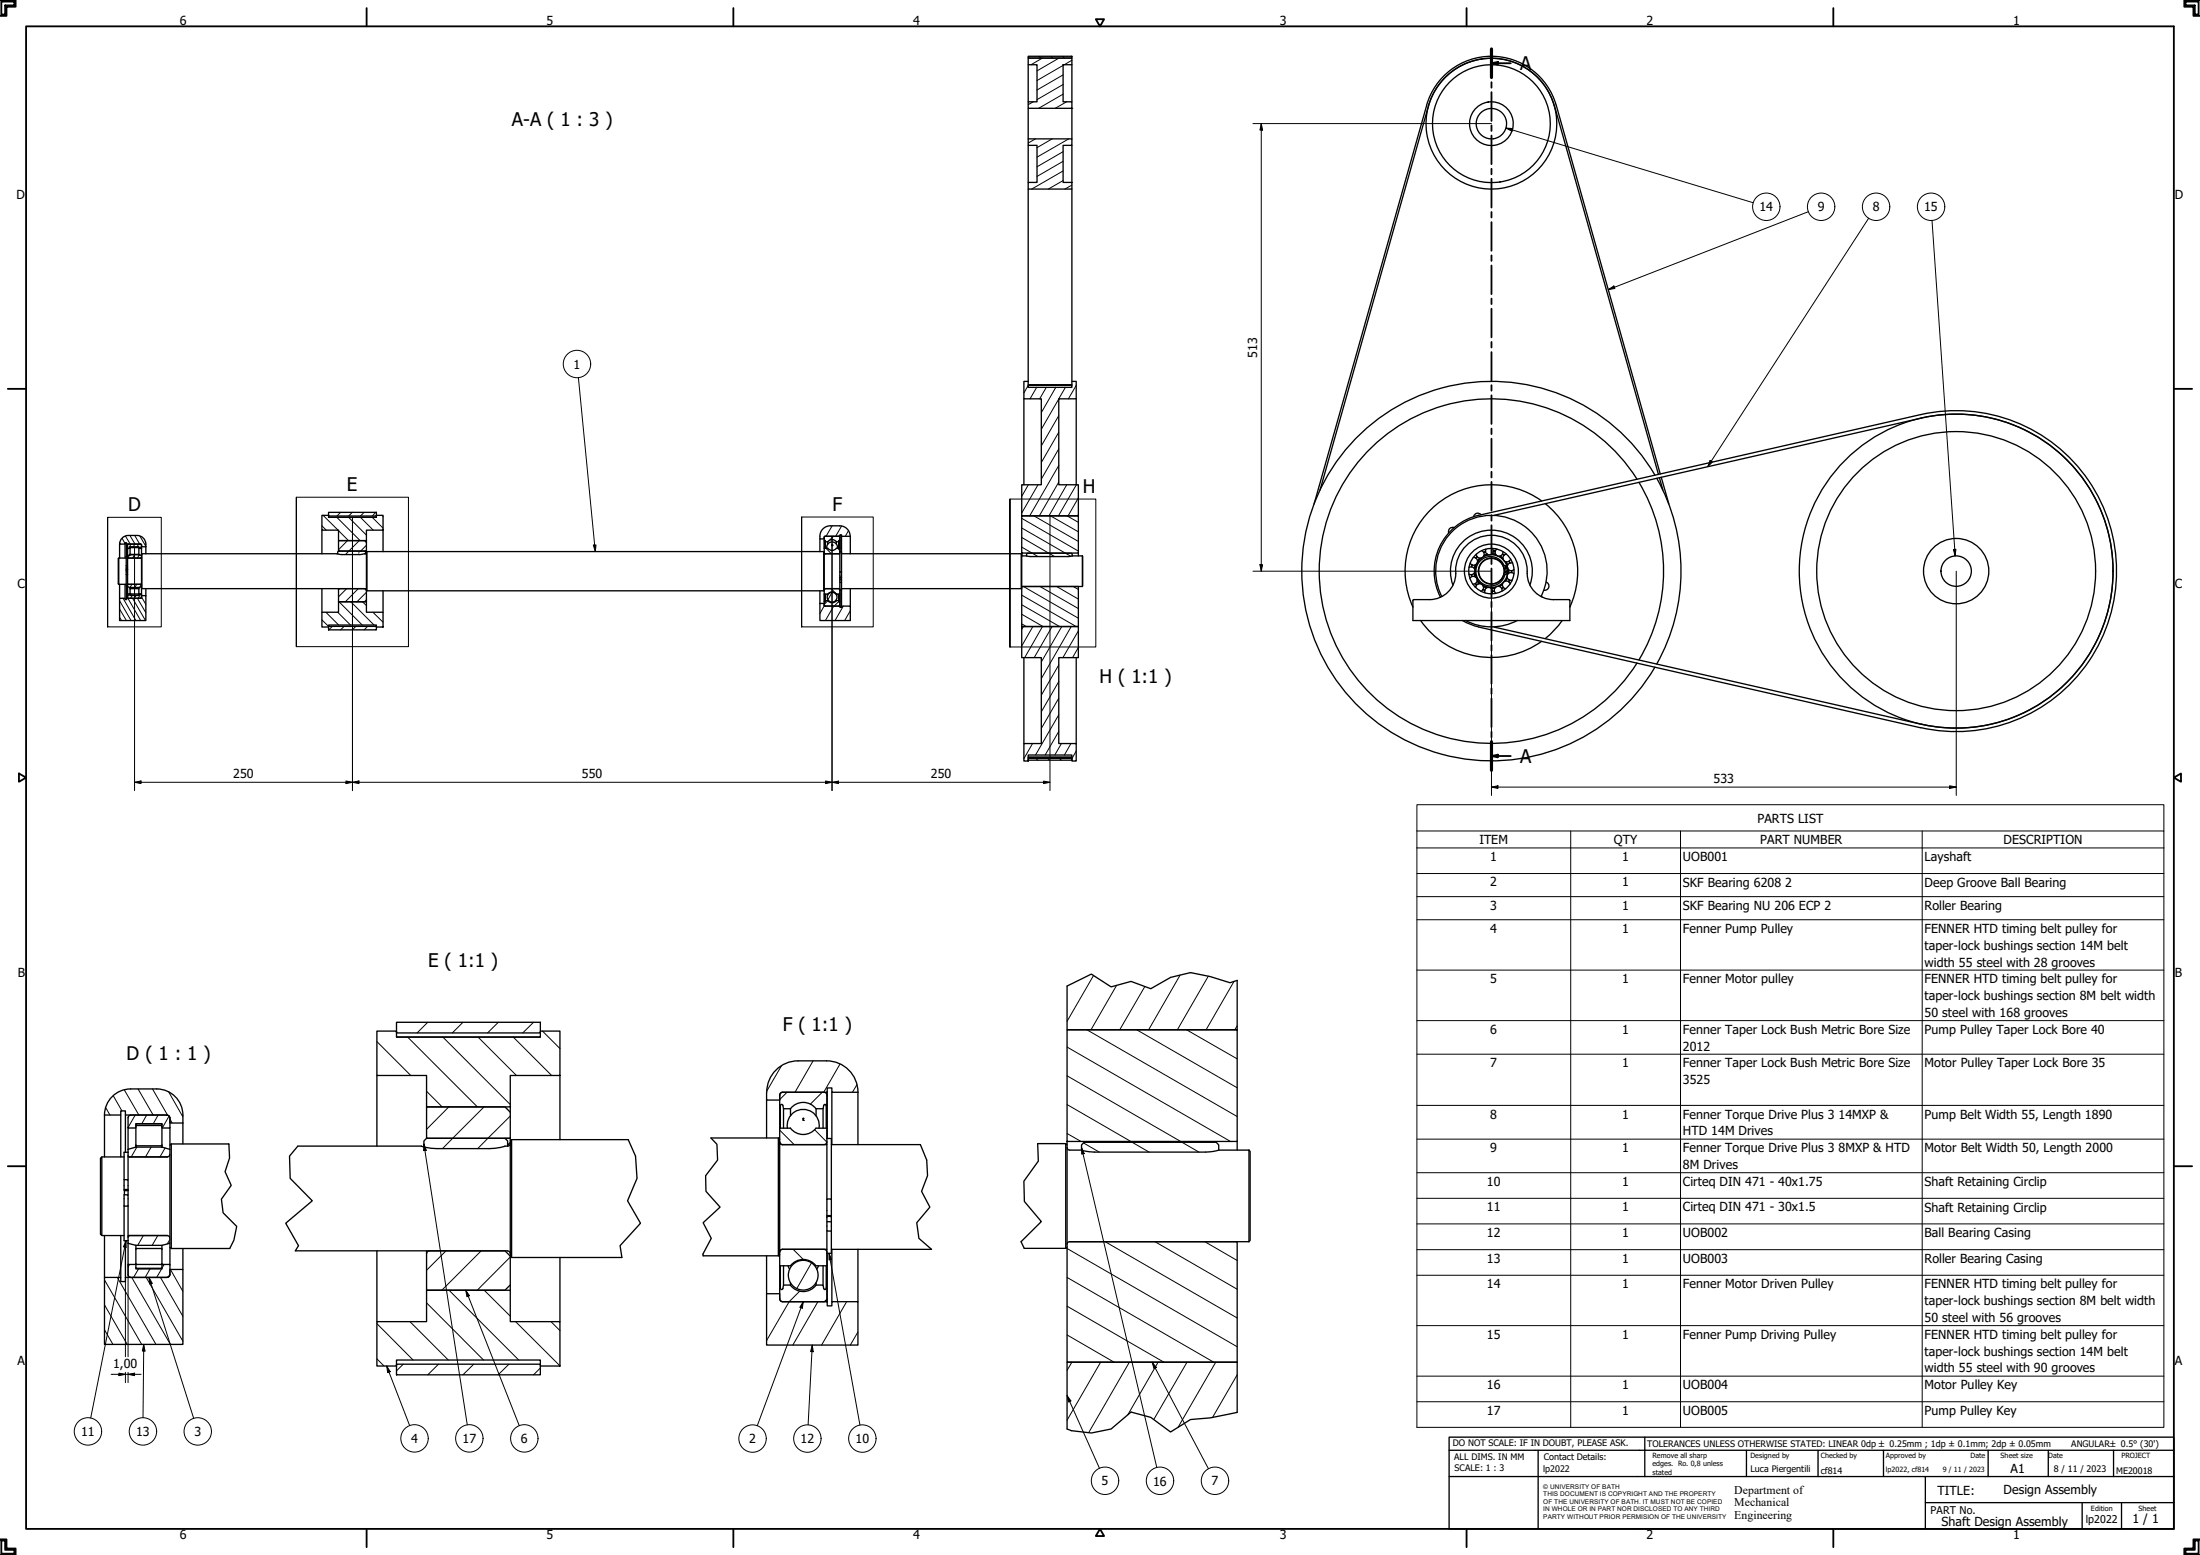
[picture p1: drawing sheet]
<svg xmlns="http://www.w3.org/2000/svg" width="841mm" height="594mm" viewBox="0 0 841 594" stroke-linecap="round" stroke-linejoin="round" font-family="sans-serif">
<!-- layer: Hatch (ISO) -->
<g fill="none" stroke="#000" stroke-width=".38">
<path d="M393.1 21.9l.3 .3M395 38.9l-1.9 1.1M397.1 21.5l.8 .7M398.5 22.2l-4.4 2.5M401.6 21.5l.8 .7M404.8 22.2l-8.4 4.9M406.1 21.5l.7 .7M406.4 36l-9.3 5.4M406.4 32.3l-10 5.8M406.4 28.6l-10 5.8M406.4 25l-10 5.8M407.7 38.9l-4.3 2.5"/>
<path d="M409.8 23l-3 1.7M395.9 53.1l-2.8 1.5M402.2 53.1l-5.8 3.3M406.4 57.9l-10 5.8M408.6 53.1l-12.2 6.9M409.8 41.4h.1M406.4 69l-5.7 3.2M406.4 65.3l-12 6.9M406.4 61.6l-10 5.8M409.8 70.7l-2.7 1.5M393.1 147.2l-1.7 2.9M396.3 148l-2.5 4.4"/>
<path d="M400 148l-2.6 4.4M403.6 148l-5.5 9.6M404.7 158.8l-6.6 11.5M407.3 148l-9.2 16M411.4 147.2l-3 5.2M404.7 165.1l-6.6 11.6M404.7 171.5l-6.6 11.5M404.7 177.8l-11.1 19.3M123.5 196.9l5.7 5.6M125.7 195.7l-.1 .2M128.8 197.6l8.9 8.9M130.2 195.7l-1.4 1.4"/>
<path d="M133.3 197.6l6.8 6.8M134.7 195.7l-1.4 1.4M137.8 197.6l4.9 4.9M139.2 195.7l-1.4 1.4M142.3 197.6l4.1 4.2M143.6 195.7l-1.3 1.4M146 196.9l.4 .4M390.6 198l21.6 12.5M393.1 185.2l-2.5 4.4M395.2 197.1l17 9.8M396.8 185.2l-6.2 10.8M401.6 197.1l10.6 6.1"/>
<path d="M404.7 184.2l-7.4 12.9M407.8 185.2l-6.8 11.9M407.9 197.1l4.3 2.5M411.5 185.2l-6.9 11.9M412.2 190.2l-3.9 6.9M412.2 196.6l-.2 .5M45.8 207.4l.3 .5M46.7 205.6l1.1 2.1M47.9 204.8l1.9 3.1M49.5 212l-.6 1.2M49.7 204.6l1.9 3.3-.7 1.1M50.1 207.9l-1 1.6"/>
<path d="M51.4 211.9l-.7 1.3M51.5 204.6l1.9 3.3M53 207.9l-.6 1.1M53.2 212l-.7 1.2M53.4 204.7l2.4 4M54.1 208.6l-.6 .9M123.1 200.9l1.6 1.6M129.4 202.7l3.8 3.8M132.8 206.5l-3.4 3.5M137.3 211.1l-.2 .2M137.4 206.5l-5.3 5.4M140.1 208.3l-2.2 2.2"/>
<path d="M315.7 209.5l2.1 2.1M318.1 208.2h.1M318.1 200.9l-2.3 4M318.6 204.9l-1.6 1.6M320.2 209.5l.9 .8M321.7 201l-2.2 3.9M324.4 202.7l-1.2 2.2M390.6 209l3.9 2.3M390.6 205.3l10.3 6M390.6 201.7l16.6 9.6M394.7 211.4l2.1 1.2M401 211.4l2.2 1.2"/>
<path d="M407.4 211.4l1.9 1.1M45.7 235.9l.8 1.2M45.7 232.7l2.6 4.4M45.7 229.5l4.4 7.6M47.1 228.6l4.8 8.5M48.9 228.6l4.9 8.5M49.4 226.9l-.6 1.1M50.4 223.2l-.7 1.2M50.5 227.5l-.6 1.1M50.7 228.6l4.9 8.5M52 227.5l-.6 1.1M52.3 223.2l-.8 1.2"/>
<path d="M52.5 228.6l3.3 5.5M53.8 226.9l-1 1.7M54 223.4l-.6 1M54.1 228.1l1.7 2.8M55.6 227.6l.2 .1M123.1 236.8l2.5 2.5M124.6 233.9l4.9 4.9M127.1 239.3l-1.4 1.3M129.1 233.9l4.9 4.9M129.6 229.9l8.9 8.9M131.6 239.3l-1.4 1.3M132.5 224.9l-3.1 3.1"/>
<path d="M134.1 229.9l8.9 8.9M136 239.3l-1.3 1.3M137 224.9l-5 5M138.6 229.9l1.5 1.5M140.1 226.3l-3.6 3.6M140.5 239.3l-1.3 1.3M142.6 233.9l3.8 3.8M315.1 226.8l.2 .2M315.2 231.4l-1.8 3M316.5 229.5l-1.4 1.4M317.7 224.9l2.1 2.1M318.1 226.3l-1.6 2.8"/>
<path d="M318.7 231.6l-3.2 5.5M320.7 229.8l-1.8 1.8M322.4 231.6l-3.2 5.5M325.1 233.3l-2.2 3.8M390.6 238.4l1.8 1M390.6 234.7l8.1 4.7M390.6 231l14.5 8.4M390.6 227.4l20.8 12M391.2 239.4l-.6 1M391.2 224.1l21 12.1M394.8 239.4l-4.2 7.4M397.6 224.1l14.6 8.4"/>
<path d="M398.5 239.4l-6.8 11.8M402.2 239.4l-6.8 11.8M403.9 224.1l8.3 4.8M405.9 239.4l-7.8 13.5M409.5 239.4l-11.4 19.8M410.3 224.1l1.9 1.1M143.9 240.4l-.3 .2M404.7 254l-6.6 11.6M412.2 241l-5.9 10.2M412.2 247.4l-2.2 3.8M404.7 260.4l-6.6 11.5M404.7 266.7l-6.6 11.6"/>
<path d="M404.7 273.1l-8.8 15.4M404.7 279.4l-5.2 9.1M394.7 284.1l-3.3 5.7M396 289.7l.7 .7M400.5 289.7l.7 .7M404.9 289.7l.8 .7M405.8 284.1l-2.6 4.4M409.4 284.1l-2.5 4.4M409.4 289.7l.4 .3M411.4 286.9l-1.6 2.9M418 372.7l-10.1 17.5M426.8 376.5l-9.7 16.9"/>
<path d="M437.6 376.9l-9.5 16.5M451.1 372.6l-12 20.8M461.9 373l-11.8 20.4M471.7 374.9l-10.6 18.5M144.1 397.9l12.9 13M155.8 396.2l26.7 26.7M163.5 390.6l-4.1 4M169.3 396.2l25.8 25.8M177 390.6l-4.1 4M182.8 396.2l14.6 14.7M190.5 390.6l-4.1 4M196.2 396.2l14.7 14.7"/>
<path d="M204 390.6l-4.2 4M207.4 393.9l6.7 6.7M415.5 393.4l57.4 33.2M434.5 393.4l38.4 22.2M453.6 393.4l19.3 11.1M472.6 393.4l.3 .1M472.9 391.9l-.8 1.5M43.3 418.6l3.3 5.8M47.5 416.3l5.6 9.7M52.8 416l5.7 10M58.3 416l5.8 10.1M64.5 417.1l5.4 9.6"/>
<path d="M163.1 416.9l5.9 6M298.8 407.1l-5.7 9.7M300.9 417.3l-2.8 2.8M310.8 405.3l-6.9 12M314.3 417.3l-4.5 4.5M321.1 406.5l-6.2 10.8M327.6 414.4l-1.7 2.9M407.9 411l43.5 25.1M407.9 400l62.5 36.1M40.4 423.1l1.6 2.9M51.7 426l-2.7 4.8M52.3 438.2l-2.1 3.8"/>
<path d="M56.1 426l-1.9 3.3M57.8 438.2l-2.2 3.8M60.5 426l-1.9 3.3M63.1 438.6l-1.9 3.4M64.6 426.4l-2.6 4.5M65 427.5l.8 1.5M171.6 422.9l-8.5 8.6M185 422.9l-15.8 15.9M195.1 426.4l-12.5 12.4M298.1 431.8l5.5 5.5M307.1 427.3h.1M311.4 431.6l4.6 4.7"/>
<path d="M407.9 433l5.4 3.1M407.9 422l24.4 14.1M414.2 436.7l6 3.5M432.8 436.4l6.5 3.8M451.9 436.4l6.4 3.8M49.3 472.2l-.3 .5M54.8 472l-2.2 3.8M60.3 472l-2.1 3.8M65 473.6l-1.1 1.6M170.5 477.9l-7.4 7.4M184 477.9l-15.1 15M303.2 477.3l3.9 3.9"/>
<path d="M407.9 477l65 37.5M422.5 474.4l50.4 29.1M441.5 474.4l31.4 18.1M460.6 474.4l12.3 7.2M39.9 498.5l8.7 15.1M39.9 489l14.3 24.6M44.8 488l14.8 25.6M49.5 483.1l-.5 1M50.4 488l14.8 25.6M53 484.8l-1.9 3.2M55.9 488l14 24.4M57.3 484.8l-1.8 3.2"/>
<path d="M61.3 488l8.6 14.9M61.8 484.8l-1.9 3.2M62.7 483.1l-.8 1.4M65 486.9l-.7 1M65.2 485l4.7 8.4M163.1 497.7l21.7 21.9M171.6 492.9l26.7 26.7M185.1 492.9l10 9.9M195.1 480.2l-12.7 12.7M305.8 493.2l-4.1 4.1-8.6 14.9M310.2 482.5l-5.6 9.8M312.7 497.3l-9.6 16.6"/>
<path d="M316 496.4l-.8 .8M323.7 497.3l-9.6 16.6M407.9 499l37 21.4M407.9 488l56.1 32.4M39.9 508l3.3 5.6M144.1 519.1l2.7 2.8M144.1 505.7l13.8 13.9M156.7 504.9l14.7 14.7M197.1 504.9l17 16.9M210.6 504.9l3.5 3.5M328 508.9l-2.9 5M407.9 510l18 10.4"/>
<path d="M154.2 521.2l-2.6 2.5M167.6 521.2l-4.1 4M181.1 521.2l-4.1 4M194.6 521.2l-4.2 4M206.6 522.6l-2.6 2.6M409.8 520.4l-1.9 3.1M420.8 520.4l-12.9 22.2M431.7 520.4l-15.5 26.9M442.7 520.4l-11.5 20.1M453.8 520.4l-12.7 21.9M464.8 520.4l-14.5 24.9M472.9 525.2l-9.4 16.3"/>
</g>
<!-- layer: Visible (ISO) -->
<g fill="none" stroke="#000" stroke-width=".51">
<path d="M393.1 21.5h16.7v.7h-16.7zM393.1 22.2h16.7v2.5h-3.4v14.2h3.4v2.5h-16.7v-2.5h3.3v-14.2h-3.3zM393.1 24.7v14.2M409.8 24.7v14.2M393.1 53.1h16.7v2.4h-3.4v14.2h3.4v2.5h-16.7v-2.5h3.3v-14.2h-3.3zM393.1 41.4v11.7M393.1 55.5v14.2M409.8 41.4v11.7M409.8 55.5v14.2M545.4 40.2a25.7 25.7 0 0 1 24.7-18.7 25.7 25.7 0 0 1 24.8 18.7l39.8 140.9M545.4 40.2l-43.1 152.4M594.2 40.5a25 25 0 0 0-24.1-18.2 25 25 0 0 0-24 18.2l-41.5 146.7"/>
<path d="M594.2 40.4l39.8 140.8M393.1 72.2v73.5M409.8 72.2v73.5M391.4 145.7h1.7v2.3h16.7v-2.3h1.6v6.7h-6.7v32.8h7.5v11.9h-21.6v-11.9h7.5v-32.8h-6.7zM391.4 152.4v32.8M393.1 147.2h16.7M393.1 147h16.7M411.4 152.4v32.8M123.1 196.9h2.5v.7h18.3v-.7h2.5v5.6h-6.3v4h-10.7v-4h-6.3zM125.6 195.7h18.3v1.4h-18.3zM125.6 197.6h18.3M390.6 197.1h21.6v14.2h-21.6z"/>
<path d="M566.2 196.7a1.62 1.62 0 0 0-1.7-.6 1.62 1.62 0 0 0-1.2 1.3M571.1 196.9l163.4-37.2a60 60 0 0 1 73.3 58.5 60 60 0 0 1-73.3 58.5l-163.4-37.1M589.3 191.4a33 33 0 0 0-40.1 1.3 33 33 0 0 0-9.1 39.2M590.7 192.4a33 33 0 0 1 9.4 39.5M625.8 183.1a65.8 65.8 0 0 0-98.6-14.8 65.8 65.8 0 0 0 0 99.8 65.8 65.8 0 0 0 98.6-14.8M626.5 184.3a65.8 65.8 0 0 1 0 67.8M632.7 181.5a72.5 72.5 0 0 0-109.3-18.7 72.5 72.5 0 0 0 0 110.8 72.5 72.5 0 0 0 109.2-18.7M633.4 182.7a72.5 72.5 0 0 1-.1 71M634.4 182.5l1.3 4.7M635.1 182.3l2.9 10.3M45.4 213.2v10zM45.4 213.2h2.9"/>
<path d="M45.7 207.9h2.1v-.5h.6v.5h5.3M45.7 207.9v5.3M47.8 207.9v5.3M48.3 218h.5l-.1 10.2 .4 .4M48.3 216.1h.5v1.2M48.3 219.4h.5M48.3 217.3h.5v.7M48.3 217.5h.5M48.4 207.9v4.7M48.7 209.5l.1 .1M48.7 213l.2 .3M48.8 212.6h-.5v11.3h.5"/>
<path d="M48.8 208.2v7.9M48.8 209.5h.9v-.5h3.4v.5h.9M49.1 207.9l-.4 .3M49.1 204.6a3.3 3.3 0 0 0-3.4 3.3M49.1 204.6h3.3a3.3 3.3 0 0 1 3.4 3.3v3.7M49.1 207.9h4.6M49.7 212h.1M49.7 211.9l.1-2.7h3.2l.1 2.7M49.7 211.7l3.3 .1M49.8 209h-.1M53 209h-3.2M53.1 212h.1"/>
<path d="M53.1 211.9h-3.4l-.9 .4M53.1 211.7l-.1 .1M53.1 211.9l.9 .4M53.8 207.9l.3 .3M54 212.3h.1M54.1 212.9l-.3 .3h-5M54.1 209.5l-.1 .1M54.1 211.7l.1-.1v13.3l-.1-.2M54.2 211.6h74.6l1.6 .3h7.4l2-.3M55.8 208.9h-1.7v-.7v20M123.1 202.5v9.1M129.4 206.5h10l.7 .7v3.3h-10.7z"/>
<path d="M139.4 210.5h.7v.4M139.8 211.6v-.7l-.4-.4h-10l-.3 .4v.7M140.1 210.9l.2-.2v15zM140.1 211.1l-.3 .3M140.1 206.5v.7M140.1 211.2l-.4 .4M140.3 210.7h174.6M146.4 202.5v8.2M313.4 204.9v1h1.7v-.6l.1 4.2M313.4 204.9a4 4 0 0 1 4-4 7.9 7.9 0 0 1 5.8 .7 4 4 0 0 1 1.8 3.3M313.4 205.9v4.8M314.9 210.7v15"/>
<path d="M315.1 209.5h1.4a2.06 2.06 0 0 0 3.3 0M315.1 206.6v4.3M315.1 211.2l.3 .4M315.2 206.6l.2-.2 .1 .6h.9M315.4 211.6h5.7M315.4 204.9l-.3 .3M315.5 204.9h5.2l.4 .3M315.5 204.9h5.6v-.6h.6v.6h3.4v6.7M315.5 207v2.5M316.1 209.5a2.06 2.06 0 0 1 2-2.5 2.06 2.06 0 0 1 2 2.5M316.4 207v.9M316.5 207a2.06 2.06 0 0 1 3.3 0"/>
<path d="M318.1 208.2v.2v-.2M319.7 209.5h1.4v1.3M320.6 207v2.5M321 206.6l-.3-.2-.1 .6h-.9v.9M321.1 211.2l-.4 .4M321.1 205.3l-.1 4.2M321.1 218.5h.6M321.1 210.8v9.8h.6M321.1 210.8h.6M321.1 204.9v5.9M321.7 204.9v26.7M321.7 211.6h68.7"/>
<path d="M390.6 212l.3 .4M390.6 211.7l-.2-.1v13.3l.2-.2M390.6 211.3v13.4M390.9 212.4h1.5M392.4 212.4l1.4 .2h14.8l1.3-.2M392.4 212.4l.3-1h16.9l.3 1M409.9 212.4h3.9M412.2 211.3v1.1M413.8 212.4v11.7M555.9 201.6a1.62 1.62 0 0 0-1.7 .3 1.62 1.62 0 0 0-.4 1.7M556.5 218.2a13.7 13.7 0 0 1 14.1-13.7 13.7 13.7 0 0 1 13.2 14.6M556.5 219.1a10 10 0 0 1-10 10h-6"/>
<path d="M556.5 218.2v.9M561.6 216.8a1.49 1.49 0 0 1 2.3 1.3 1.49 1.49 0 0 1-2.4 1.2M562.5 219.5l.1 .8M562.5 219.5l.2 .7M562.7 215.8l-.2 .7M562.8 215.8l-.2 .7M563.2 213a1.49 1.49 0 0 1 1.4 2.2 1.49 1.49 0 0 1-2.6-.1M563.5 219l.3 1.3M563.7 218.8l.3 1.6M563.9 215.9l-.3 1.2M564.1 215.7l-.4 1.6M564.2 213.2l.5-.6-.5 .6"/>
<path d="M565.7 213.2l-.9 1M565.9 213.2l-1.1 1.2M566.5 210.4a1.49 1.49 0 0 1 .2 2.6 1.49 1.49 0 0 1-2.3-1.2M567.9 210.7l-.7 .3 .7-.2M568.5 211.7h.1M568.5 211.7l-1.2 .5M568.7 211.8l-1.5 .6M570.2 211.7l1.7 .2M570.4 211.6l1.3 .1M570.5 209.6a1.49 1.49 0 0 1-1 2.4 1.49 1.49 0 0 1-1.4-2.2M570.9 210.9h.7M570.9 210.4l.6 .1"/>
<path d="M572.2 209.8a1.49 1.49 0 0 0 .3 2.6 1.49 1.49 0 0 0 2-1.7M573.3 212.5l1.3 .9M573.5 212.5l1 .7M575 212.1l-.6-.4 .5 .5M575 216.2a5.6 5.6 0 0 0-8.8-2.2 5.6 5.6 0 0 0 .7 9.1 5.6 5.6 0 0 0 8.4-3.6M575.1 216.1l.9 .2 .5 1-1.4 .2M575.2 218.2l1.4-.2-.4 1.1-.9 .4M575.6 214.6l.7 1.4M575.8 214.7l.5 1.1M575.9 211.7a1.49 1.49 0 0 0-1 2.4 1.49 1.49 0 0 0 2.6-.5M576.1 216.4a6.3 6.3 0 0 0-9.9-3.1 6.3 6.3 0 0 0 .9 10.3 6.3 6.3 0 0 0 9.2-4.6M576.3 217.3l.1 .7"/>
<path d="M576.5 217.4a1.49 1.49 0 0 0 2.3 .2M576.6 217.5v1.6M576.8 217.7l-.1 1.3M576.9 214.4l.3 .7M576.9 214.4l.4 .7M577.8 218v.7M577.9 218v.7M578.2 215.1a1.49 1.49 0 0 0-2 1.4M578.8 219.2a1.49 1.49 0 0 0-2.6 .6 1.49 1.49 0 0 0 1.9 1.8M583.8 219.1a10 10 0 0 0 10 10h6l.3 .3M45.4 223.2h2.9M45.7 223.2v5.4"/>
<path d="M47.8 223.2v5.4M48.4 223.9v4.7M48.8 224.2h.1M48.8 223.2h4.9M48.8 224.2l.9 .2M48.9 223.2l-.2 .2M49.1 228.6h4.6M49.7 227.3l.1 .1M49.7 224.4v3.1h3.4v-.6l1 .1M49.7 225h3.4M49.7 226.8l.1 .1M49.8 227.4h3.2"/>
<path d="M53 226.9l-4.3 .1M53.1 226.8l-.1 .1M53.1 224.4v2.5M53.8 223.2l.3 .3M54 224.2l-.9 .2h-3.4M54.1 228.2l-.3 .4M54.1 228.2v-.6h1.7v9.5h-10.1v-8.5h2.1v.5h.6v-.5h5.3M54.2 224.9h85.5l.4 .3M55.8 224.9v2.7M123.1 233.9h6.3v-4h10.7v4h6.3v5.7h-2.5v-.8h-18.3v.8h-2.5zM123.1 224.9v9M125.6 239.3h18.3v1.3h-18.3z"/>
<path d="M129.4 224.9v5h10l.7-.7v-3.7l-.7-.6h-9.7M129.8 224.9l-.4 .3M140.1 229.2v.7M140.3 225.7h174.6M146.4 225.7v8.2M313.4 230.5v6.6h11.7v-5.5h-3.4v.5h-.6v-.5h-5.6M313.4 230.5h1.7v.7M313.4 225.7v4.8M315.1 225.5v1.5h1.3a2.1 2.1 0 0 1 3.4 0M315.1 227v2.8M315.1 231.2l.3 .4M315.2 229.8l-.1 1.4"/>
<path d="M315.2 227v2.8M315.4 224.9h5.7M315.4 224.9l-.3 .3M315.5 229.5l-.1 .5-.2-.1M315.5 229.5h.9M315.5 227v2.5M316.1 227l.2 .4M316.4 229.1v.4M316.5 229.5a2.06 2.06 0 0 0 3.3 0M319.7 229.1v.4h.9l.1 .5 .3-.1M320.1 227l-.2 .4M320.6 227v2.5"/>
<path d="M320.7 224.9l.4 .3M321 229.8l-.1 1.7-5.4 .1M321 227v2.8M321.1 225.4v1.6h-1.4M321.1 221.4v1.1h.6M321.1 220.6v.8h.6M321.1 222.5v2.9M321.1 220.7h.6M321.1 225.4h.6M321.1 225.4v6.2M321.7 224.9h68.7M325.1 224.9v6.7"/>
<path d="M390.6 239.4h21.6v11.8h-7.5v32.9h6.7v6.6h-1.6v-2.2h-16.7v2.2h-1.7v-6.6h6.7v-32.9h-7.5zM390.9 224.1l-.3 .3M413.8 224.1h-22.9h21.3v15.3h-21.6v-14.7M540.1 229.4v7.7h60v-7.7M540.5 229.1l-.4 .3M543.1 237.1a33 33 0 0 0 46.2 7.9M550.7 228.1a21.8 21.8 0 0 1 14.6-31.2l168.9-38.5a61.3 61.3 0 0 1 74.9 59.8 61.3 61.3 0 0 1-74.9 59.8l-168.9-38.4M551.2 227.9a21.3 21.3 0 0 1 18.9-31 21.3 21.3 0 0 1 19 31M555.4 223.5a15.7 15.7 0 0 1 14.7-21 15.7 15.7 0 0 1 14.7 21M559.1 237l3 1.5 3.2 1M560.2 237a21.3 21.3 0 0 0 19.9 0M561.9 220.9a1.49 1.49 0 0 1 2.6 .1 1.49 1.49 0 0 1-1.5 2.2"/>
<path d="M564 222.9l.5 .6M564.1 224.4a1.49 1.49 0 0 1 2.4-1.1 1.49 1.49 0 0 1-.4 2.6M564.2 223.9l-.3 .4M564.7 222l.8 1M564.7 221.8l1 1.2M565.3 222.8l-.3 .3M566.9 225.3l.7 .2M566.9 225.2l.7 .3M567 223.9l1.5 .6M567.1 224.1l1.2 .5M567.7 226.5a1.49 1.49 0 0 1 1.6-2.1 1.49 1.49 0 0 1 .9 2.5M571.3 225.8l-.8 .2 .8-.1"/>
<path d="M571.4 224.7l-1.3 .1M571.6 224.5l-1.6 .2M574.2 225.9a1.49 1.49 0 0 0-2-1.8 1.49 1.49 0 0 0-.3 2.6M574.3 223.3l-1.1 .8M574.4 223.1l-1.4 .9M574.7 224.4l-.6 .4M574.7 224.5l-.6 .4M576.2 220.6l-.8 1.4M576.2 220.8l-.6 1.1M577.1 221.6l-.4 .6M577.1 221.6l-.3 .7M577.3 223.1a1.49 1.49 0 0 0-2.5-.7 1.49 1.49 0 0 0 .8 2.5"/>
<path d="M589.3 227.7l.2 .4M591.1 222.4a1.62 1.62 0 0 1 1 1.9 1.62 1.62 0 0 1-1.9 1.2M597.2 237.1l-3 3.6-3.5 3.3M391.4 251.2v32.9M411.4 251.2v32.9M393.1 289.7h16.7v.7h-16.7zM393.1 289.2h16.7M393.1 289.4h16.7M472.9 374.6v18.8h-65v-16.7M144.1 393.9h7.5v2.3h55v-2.3h7.5v17h-19v12h-32v-12h-19zM151.6 390.6h55v4h-55zM151.6 396.2h55"/>
<path d="M407.9 393.4h65v42.7h-65zM49.9 416h10a10 10 0 0 1 10 10M49.9 416a10 10 0 0 0-10 10M144.1 410.9v27M214.1 410.9v24.5M293.1 417.3v3h5v-1.9M298.1 418.4l.2 12.6M299.2 417.3l-.7 .2-.4 .9M316 405.3h-10.9a12 12 0 0 0-12 12M316 405.3a12 12 0 0 1 12 12M316.2 417.3v17.6M318 417.3v20"/>
<path d="M328 417.3h-10v-1.7h-1.8v1.7h-17h15.8l.6 .2 .5 .9-.3 12.6M328 417.3v20M46.2 426v16M47.9 426v14.2M48.9 430.8l.2 .2M49.1 430.9h2.8v-1.6h10v1.6h2.9M49.9 426h14h-16v-1.6h-1.7v1.6h-6.3v16M49.9 426.1a.98 .98 0 0 0-.9 .9v23.7M51.9 438.2l.2-8.2h9.6l.2 8.2M51.9 437.5l.2 .2h9.6l.2-.2M52.1 429.4h9.7l.2 .2M52.2 429.4l-.3 .2"/>
<path d="M61.9 438.2h-10l-2.9 1M61.9 438.2l3 1M62 438.2h.1M63.9 426.1a.98 .98 0 0 1 1 .9M65 430.8l-.3 .2M65.5 437l-.5 .5v39l.5 .5M65.5 437v40M65.5 437h21.9M69.9 429h-4.9v-2v10.5M69.9 426v11M113.9 437.9h47.1l3.8 .8 2.3 .1h20l7-.9v-2l-1.1-1h-29.9l-1 1v2.3M163.1 422.9h29.9l2.1 2v10h-32z"/>
<path d="M193 434.9h2.1v1M195.1 436.5l-1 1M195.1 422.9v2M195.1 436.9a.98 .98 0 0 1-1 1M195.6 435.4l-.5 .5v44l.5 .5M195.6 435.4v45M195.6 435.4h44.6M271.8 434.8h25.8M293.1 420.3v14.5M297.6 434.8l.5 .5v44l-.5 .5M297.6 434.8v45M298.1 436.2l.2 .6 .9 .5"/>
<path d="M298.1 436.3a.98 .98 0 0 0 1 1h17M298.1 431h4.1a6.2 6.2 0 0 0 9.8 0h4.1v3.9M298.1 422.4v12.9M298.3 422.4l.2-.4 .7 .1 .3 1.5h2.7M299.5 423.6v7.4M301 431a6.1 6.1 0 0 1 6.1-7.2 6.1 6.1 0 0 1 6 7.2M302.2 423.6a6.1 6.1 0 0 1 9.7 0M302.2 423.6v2.6M307.1 427.3v.7v-.7M312 423.6v2.6M314.6 423.6v7.4M315.8 422.4l-.2-.4-.6 .1-.4 1.5h-2.6"/>
<path d="M316.1 422.4v8.6M316.1 434.9v23.2M316.1 434.9h1.7v23.2M316.1 436.2l-.2 .6-.9 .5M317.8 437.3h34.1M396.7 436.9h10.7M407.4 436.9l.5 .5v39l-.5 .5M407.4 436.9v40M407.9 436.1v1.3M407.9 438.4a.98 .98 0 0 0 1 1h4.5M413.4 439.4l5 .8h42.5l5-.8M413.4 439.4v-2l1-1h50.5l1 1v2"/>
<path d="M465.9 439.4h11.6M472.9 436.1v3.3M477.5 439.4l.4 .5v34l-.4 .5M477.5 439.4v35M38.9 442v30l-.5-.5v-29zM38.9 442h8.5M47.4 450.7h1.6v3.7M47.4 456.5h1.6v4.3h-1.6zM47.4 454.4h1.6v2.1M47.6 454.8v1.7M47.6 454.9h1.4M49 441.4l.6 .6"/>
<path d="M49 440.2h-1.6v14.6M64.9 441a.98 .98 0 0 1-1 1h-14.9M38.9 472h8.5M39.9 472v16M46.2 472v16M47.4 460.8v13.2h1.6M47.9 474v14M49 460.8v26.2a.98 .98 0 0 0 .9 1M49 472h14.9a.98 .98 0 0 1 1 1M49 474.9l2.9 .9M49.6 472l-.6 .6M51.9 477.2l.2-.2h9.6l.2 .2"/>
<path d="M51.9 475.8v7.3M61.9 475.8v7.3M64.9 474.9l-3 .9h-10M65 476.5v10.5v-2h4.9v28.6h-30v-25.6h6.3v1.6h1.7v-1.6h16h-14M65.5 477h22.3M69.9 477v8M112.9 477.9h81.2M144.1 477.9v27M163.1 477.9v1M164.1 477.9a.98 .98 0 0 0-1 1M164.1 477.9h28.9l2.1 2v11l-2.1 2h-29.9v-14M194.1 477.9a.98 .98 0 0 1 1 1"/>
<path d="M268.8 479.8h28.8M293.1 479.8v14.5M299.2 477.3l-.7 .2-.4 .9M315 477.3l.9 .5 .2 .6M316.1 478.8v4.8h-4.2a6.1 6.1 0 0 0-9.7 0h-4.1v-4.3M316.1 477.3h-17a.98 .98 0 0 0-1 1M316.1 466.8v3.5h1.7M316.1 464.4v2.4h1.7M316.1 470.3v8.5M316.1 464.7h1.7M316.2 478.8v18.5M317.8 464.4h-1.7v-6.3h1.7v20.7h-1.7"/>
<path d="M317.8 477.3h38.3M318 477.3v20M328 477.3v20M391.5 476.9h15.9M408.9 474.4a.98 .98 0 0 0-1 1M408.9 474.4h64v46h-65v-44M408.9 474.4h68.6M49.1 483l-.2 .2M49.1 483.1h2.8M51.9 484.3l.3 .2M51.9 483.1v1.7h10v-1.7h2.9M51.9 482.8l.2 .3h9.6l.2-.3"/>
<path d="M62 484.3l-.2 .2h-9.7M64.7 483l.3 .2M64.9 487a.98 .98 0 0 1-1 1M195.1 490.9v2M195.6 480.4h42.1M214.1 480.4v24.5M293.1 494.3h5v1.9M298.1 496.2l.2 .6 .9 .5M298.1 483.6v8.6M298.3 492.2h-.2v4M298.3 483.6v8.6M299.5 491l-.3 1.5-.7 .1-.2-.4"/>
<path d="M299.5 491h2.7M299.5 483.6v7.4M301.2 483.6l.6 1.3M302.2 491a6.1 6.1 0 0 0 9.7 0M302.2 490.1v.9M312 491h2.6l.4 1.5 .6 .1 .2-.4M312 490.1v.9M312.9 483.6l-.6 1.3M314.6 483.6v7.4M315.8 492.2h.3v4l-.2 .6-.6 .4-16.1 .1h17v1.6h1.8v-1.6h10v16.6h-34.9v-19.6M315.8 483.6v8.6M316.1 483.6v8.6"/>
<path d="M144.1 504.9h19v-12h32v12h19v17h-7.5v-2.3h-55v2.3h-7.5zM151.6 521.2h55v4h-55zM472.9 539.6v-19.2h-65v25.5"/>
<circle cx="570.1" cy="47.3" r="25"/>
<circle cx="570.1" cy="47.2" r="8.4"/>
<circle cx="570.1" cy="47.2" r="5.8"/>
<circle cx="570.1" cy="47.2" r="22.5"/>
<circle cx="318.1" cy="208.2" r=".03"/>
<circle cx="570.1" cy="218.2" r="8.7"/>
<circle cx="570.1" cy="218.2" r="5"/>
<circle cx="570.1" cy="218.2" r="4.9"/>
<circle cx="570.1" cy="218.2" r="10.3"/>
<circle cx="575.7" cy="216.9" r=".35"/>
<circle cx="575.8" cy="218.6" r=".35"/>
<circle cx="747.8" cy="218.2" r="60"/>
<circle cx="747.8" cy="218.2" r="53.3"/>
<circle cx="747.8" cy="218.2" r="5.8"/>
<circle cx="747.8" cy="218.2" r="12.5"/>
<circle cx="318.1" cy="228.2" r="1.87"/>
<circle cx="307.1" cy="427.3" r=".03"/>
<circle cx="307.1" cy="487.2" r="5.7"/>
</g>
<g fill="#000">
<circle cx="49.7" cy="211.9" r=".25"/>
<circle cx="53.1" cy="211.9" r=".25"/>
<circle cx="129.4" cy="210.5" r=".25"/>
<circle cx="318.1" cy="208.4" r=".25"/>
<circle cx="49.7" cy="226.9" r=".25"/>
<circle cx="53.1" cy="226.9" r=".25"/>
<circle cx="163.1" cy="434.9" r=".25"/>
<circle cx="307.1" cy="428" r=".25"/>
<circle cx="51.9" cy="483.1" r=".25"/>
<circle cx="61.9" cy="483.1" r=".25"/>
</g>
<!-- layer: Break Line (ISO) -->
<path d="M472.9 374.6l-2.7 .8-7.5-2.3-7.6-1.5-7.6 1.8-7.6 4.3-7.5-2.8-7.6 2.1-7.6-4.9-9.3 4.6M87.4 437l.4 5.4-1.8 5.2 2.4 5.3-3.8 5.2 .7 5.2 5.2 5.2-1.1 5.3-1.6 3.2M113.9 437.9l-3.2 3.8 .2 8.5 8.5 8.6-10.2 8.5 4.9 8.6-1.2 2M240.2 435.4l2.8 6.3 .5 8.5-3.6 8.6 5 8.5-7.9 8.6 .7 4.5M271.8 434.8l2.3 2.4 .2 6-4.6 6 .2 5.9 5.4 6.1-6.5 5.9 3.1 6-3.2 6 .1 .7M351.9 437.3l2.4 5.9 .3 6-2.3 5.9 3.2 6.1-5 5.9 .8 6 4.8 4.2M396.7 436.9l.2 6.7-5.5 7.7 .2 7.7 6.5 7.7-7.8 7.7 1.2 2.5M472.9 539.6l-10.2 2.1-7.6 .6-7.6 4.8-7.6-5.6-7.5-2-7.6 6.4-7.6 1.6-7.6-.9-1.7-.7" fill="none" stroke="#000" stroke-width=".51"/>
<!-- layer: Section Line (ISO) -->
<g fill="none" stroke="#000" stroke-width=".7">
<path d="M570.2 18.7v10.9M570.2 24.2l2.4-.5v1zM570.2 31.4v2.1M570.2 35.2v11M570.2 24.2h7.3M570.2 47.9v2.1M570.2 51.8v10.9M570.2 64.5v2.1M570.2 68.3v11M570.2 81v2.1M570.2 84.9v10.9M570.2 97.6v2.1"/>
<path d="M570.2 101.4v11M570.2 114.1v2.1M570.2 118v10.9M570.2 130.7v2.1M570.2 134.5v11M570.2 147.2v2.1M570.2 151v11M570.2 163.7v2.1M570.2 167.6v10.9M570.2 180.2v2.2M570.2 184.1v10.9M570.2 196.8v2.1"/>
<path d="M570.2 200.7v10.9M570.2 213.3v2.2M570.2 217.2v10.9M570.2 229.9v2.1M570.2 233.8v10.9M570.2 246.5v2.1M570.2 250.3v10.9M570.2 263v2.1M570.2 266.9v10.9M570.2 279.6v2.1M570.2 288.8l2.4-.5v1zM570.2 283.4v10.9"/>
<path d="M570.2 288.8h7.3"/>
</g>
<path d="M570.2 18.7v10.9M570.2 283.4v10.9" fill="none" stroke="#000" stroke-width="1.2"/>
<path d="M570.2 24.2l2.4-.5v1zM570.2 288.8l2.4-.5v1z" fill="#000"/>
<!-- layer: Detail Boundary (ISO) -->
<path d="M41.1 197.6v41.9v-41.9h20.6v41.9h-20.6M113.3 190v57.1v-57.1h42.8v57.1h-42.8M306.5 197.5v42v-42h27.3v42h-27.3M386.1 190.7v56.5v-56.5h32.8v56.5h-32.8" fill="none" stroke="#000" stroke-width=".38"/>
<!-- layer: Symbol (ISO) -->
<g fill="none" stroke="#000" stroke-width=".38">
<path d="M575.8 48.9l2.5 .2-.3 1zM575.8 48.9l94.4 28.5M691.3 80.9l-76.5 29.8M714.4 83.3l-61.6 95M738.6 84.2l8.8 128.2M614.8 110.7l2.2-1.4 .3 .9zM221.1 144.2l6.5 66.5M653.7 175.9l.9 .6-1.8 1.8zM226.8 208.3l1-.1-.2 2.5zM746.8 210l.9-.2-.3 2.6zM541.7 317.5v-10.1h285.5v10.1M541.7 317.5h285.5v6.4"/>
<path d="M541.7 317.5v227.8h285.5v-221.4M600.5 317.5v227.8M642.4 317.5v227.8M734.8 317.5v227.8M541.7 323.9h285.5M541.7 333.7h285.5M541.7 342.6h285.5M541.7 351.4h285.5M541.7 370.6h285.5M541.7 389.9h285.5M541.7 402.8h285.5M162.1 437l.8 2.5-1 .1z"/>
<path d="M162.1 437l16.5 107.4M413.4 438.4l1.1 2.3-1 .2zM413.4 438.4l28.8 122.2M541.7 422.3h285.5M541.7 435.2h285.5M541.7 448h285.5M541.7 457.8h285.5M48.2 474v2.5l-1-.2zM48.2 474l-13.5 67.8M316.9 478.8l1 2.4-1 .2zM316.9 478.8l11.8 65.6M541.7 467.6h285.5"/>
<path d="M541.7 477.4h285.5M57 488l1.2 2.3-1 .3zM57 488l17 53.9M178.1 492.9l1.4 2.1-1 .4zM178.1 492.9l20.4 51.8M307.1 497.3l-.4 2.5-.9-.3zM307.1 497.3l-17.6 47.4M541.7 487.2h285.5M54.9 513.6l.5 2.6h-1zM54.9 513.6l-.2 28M310.5 513.9l.4 2.5h-1zM310.5 513.9l-1.6 30.5"/>
<path d="M541.7 506.4h285.5M147.8 521.9l1.4 2.1-1 .4zM147.8 521.9l8.8 22.7M407.9 533.2l1.5 2-.9 .5zM407.9 533.2l12.4 27.7M440.4 520.4l1.6 2-.9 .4zM440.4 520.4l21.6 40.7M541.7 525.8h285.5M541.7 535.5h285.5"/>
<circle cx="675.2" cy="79" r="5.2"/>
<circle cx="696.2" cy="79" r="5.2"/>
<circle cx="717.2" cy="79" r="5.2"/>
<circle cx="738.2" cy="79" r="5.2"/>
<circle cx="220.6" cy="139.1" r="5.2"/>
<circle cx="33.6" cy="546.9" r="5.2"/>
<circle cx="54.6" cy="546.9" r="5.2"/>
<circle cx="75.6" cy="546.9" r="5.2"/>
<circle cx="158.5" cy="549.5" r="5.2"/>
<circle cx="179.4" cy="549.5" r="5.2"/>
<circle cx="200.4" cy="549.5" r="5.2"/>
<circle cx="287.7" cy="549.6" r="5.2"/>
<circle cx="308.6" cy="549.6" r="5.2"/>
<circle cx="329.7" cy="549.6" r="5.2"/>
<circle cx="422.4" cy="565.7" r="5.2"/>
<circle cx="443.5" cy="565.7" r="5.2"/>
<circle cx="464.5" cy="565.7" r="5.2"/>
</g>
<!-- layer: Border (ISO) -->
<g fill="none" stroke="#000" stroke-width=".7">
<path d="M0 .1h6v2.5h-3.5v3.5h-2.5M.5 .6h5v1.5h-3.5v3.5h-1.5zM10 10.1h821v574h-821zM140.1 3.1v7M280.4 3.1v7M418.9 7.3h3.2l-1.6 2.8zM560.6 3.1v7M700.8 3.1v7M835.5 .6h5v5h-1.5v-3.5h-3.5zM841 .1h-6v2.5h3.5v3.5h2.5M3 148.6h7M831 148.6h7"/>
<path d="M7.2 295.5l2.8 1.6-2.8 1.6zM831 297.1l2.8-1.6v3.2zM3 445.6h7M831 445.6h7M0 588.1h2.5v3.5h3.5v2.5h-6M.5 588.6h1.5v3.5h3.5v1.5h-5zM140.1 584.1v7M280.4 584.1v7M420.5 584.1l1.6 2.7h-3.2zM560.6 584.1v7M700.8 584.1v7M835.5 592.1h3.5v-3.5h1.5v5h-5z"/>
<path d="M841 588.1h-2.5v3.5h-3.5v2.5h6"/>
</g>
<!-- layer: Title (ISO) -->
<g fill="none" stroke="#000" stroke-width=".51">
<path d="M554 554.1v-5h277v5M554 554.1h277v30h-277zM588 554.1v30M628.8 549.1v15M667.6 554.1v10M695 554.1v10M720 554.1v10M760 554.1v10M783 554.1v10M808 554.1v10M554 564.1h277M736 574.1h95"/>
<path d="M736 564.1v20M796 574.1v10M811 574.1v10"/>
</g>
<!-- layer: Dimension (ISO) -->
<g fill="none" stroke="#000" stroke-width=".38">
<path d="M479 47.2h91.2M482.2 47.2l.5 2.5h-1.1zM482.2 47.2v171M134.7 197.6v104.4M401.4 197.1v104.9M51.4 209v93M318.1 204.9v97.1M479 218.2h91.2v85.7M481.6 215.7h1.1l-.5 2.5zM747.8 218.2v85.7M51.4 298.9l2.5-.5v1zM51.4 298.9h350"/>
<path d="M132.3 298.4l2.4 .5-2.4 .5zM134.7 298.9l2.5-.5v1zM315.6 298.4l2.5 .5-2.5 .5zM318.1 298.9l2.4-.5v1zM398.9 298.4l2.5 .5-2.5 .5zM570.2 300.7l2.4-.5v1zM570.2 300.7h177.6M745.3 300.2l2.5 .5-2.5 .5zM47.9 488v30.3M49 483.3v35M42.5 525.1h11.4M45.5 524.6l2.4 .5-2.4 .5z"/>
<path d="M47.9 524.3v3.9M49 525.1l2.4-.5v1zM49 524.3v3.9"/>
</g>
<path d="M482.2 47.2l.5 2.5h-1.1zM481.6 215.7h1.1l-.5 2.5zM51.4 298.9l2.5-.5v1zM132.3 298.4l2.4 .5-2.4 .5zM134.7 298.9l2.5-.5v1zM315.6 298.4l2.5 .5-2.5 .5zM318.1 298.9l2.4-.5v1zM398.9 298.4l2.5 .5-2.5 .5zM570.2 300.7l2.4-.5v1zM745.3 300.2l2.5 .5-2.5 .5zM45.5 524.6l2.4 .5-2.4 .5zM49 525.1l2.4-.5v1z" fill="#000"/>
<!-- layer: Symbol (ISO) -->
<g fill="#000">
<path d="M575.8 48.9l2.5 .2-.3 1zM614.8 110.7l2.2-1.4 .3 .9zM653.7 175.9l.9 .6-1.8 1.8zM226.8 208.3l1-.1-.2 2.5zM746.8 210l.9-.2-.3 2.6zM162.1 437l.8 2.5-1 .1zM413.4 438.4l1.1 2.3-1 .2zM48.2 474v2.5l-1-.2zM57 488l1.2 2.3-1 .3zM178.1 492.9l1.4 2.1-1 .4zM307.1 497.3l-.4 2.5-.9-.3zM316.9 478.8l1 2.4-1 .2z"/>
<path d="M54.9 513.6l.5 2.6h-1zM310.5 513.9l.4 2.5h-1zM147.8 521.9l1.4 2.1-1 .4zM407.9 533.2l1.5 2-.9 .5zM440.4 520.4l1.6 2-.9 .4z"/>
</g>
<g font-size="7.2">
<text x="581.1" y="26.8">A</text>
<text x="195.7" y="48.3">A-A ( 1 : 3 )</text>
<text x="132.7" y="187.6">E</text>
<text x="414" y="188.3">H</text>
<text x="49" y="195.3">D</text>
<text x="318.3" y="195.2">F</text>
<text x="420.3" y="260.8">H ( 1:1 )</text>
<text x="581.1" y="291.5">A</text>
<text x="163.6" y="369.4">E ( 1:1 )</text>
<text x="299.2" y="394.1">F ( 1:1 )</text>
<text x="48.4" y="404.8">D ( 1 : 1 )</text>
</g>
<g font-size="4.8">
<text x="68.8" y="9.7">6</text>
<text x="208.9" y="9.7">5</text>
<text x="349.1" y="9.7">4</text>
<text x="489.3" y="9.7">3</text>
<text x="629.4" y="9.7">2</text>
<text x="769.6" y="9.7">1</text>
<text x="6.3" y="76.1">D</text>
<text x="831.4" y="76.1">D</text>
<text x="672.6" y="80.7">14</text>
<text x="694.9" y="80.7">9</text>
<text x="715.9" y="80.7">8</text>
<text x="735.6" y="80.7">15</text>
<text x="480.6" y="136.6" transform="rotate(-90 480.6 136.6)">513</text>
<text x="219.3" y="140.8">1</text>
<text x="6.7" y="224.6">C</text>
<text x="831.4" y="224.6">C</text>
<text x="89.2" y="297.3">250</text>
<text x="222.4" y="297.3">550</text>
<text x="355.8" y="297.3">250</text>
<text x="655.1" y="299.1">533</text>
<text x="671.8" y="314.2">PARTS LIST</text>
<text x="565.5" y="322.5">ITEM</text>
<text x="616.9" y="322.5">QTY</text>
<text x="672.9" y="322.5">PART NUMBER</text>
<text x="765.9" y="322.5">DESCRIPTION</text>
<text x="569.7" y="328.9">1</text>
<text x="620.1" y="328.9">1</text>
<text x="643.3" y="328.9">UOB001</text>
<text x="735.7" y="329">Layshaft</text>
<text x="569.7" y="338.7">2</text>
<text x="620.1" y="338.7">1</text>
<text x="643.3" y="338.7">SKF Bearing 6208</text>
<text x="682.4" y="338.7">2</text>
<text x="735.7" y="338.7">Deep Groove Ball Bearing</text>
<text x="569.7" y="347.6">3</text>
<text x="620.1" y="347.5">1</text>
<text x="643.3" y="347.6">SKF Bearing NU 206 ECP 2</text>
<text x="735.7" y="347.6">Roller Bearing</text>
<text x="569.7" y="356.3">4</text>
<text x="620.1" y="356.3">1</text>
<text x="643.3" y="356.4">Fenner Pump Pulley</text>
<text x="735.7" y="356.4">FENNER HTD timing belt pulley for</text>
<text x="735.7" y="362.8">taper-lock bushings section 14M belt</text>
<text x="735.7" y="369.3">width 55 steel with 28 grooves</text>
<text x="6.8" y="373.1">B</text>
<text x="569.7" y="375.6">5</text>
<text x="620.1" y="375.6">1</text>
<text x="643.3" y="375.6">Fenner Motor pulley</text>
<text x="735.7" y="375.7">FENNER HTD timing belt pulley for</text>
<text x="831.4" y="373.1">B</text>
<text x="735.7" y="382.1">taper-lock bushings section 8M belt width</text>
<text x="735.7" y="388.5">50 steel with 168 grooves</text>
<text x="569.7" y="394.9">6</text>
<text x="620.1" y="394.9">1</text>
<text x="643.3" y="394.9">Fenner Taper Lock Bush Metric Bore Size</text>
<text x="735.7" y="394.9">Pump Pulley Taper Lock Bore 40</text>
<text x="643.3" y="401.4">2012</text>
<text x="569.7" y="407.7">7</text>
<text x="620.1" y="407.7">1</text>
<text x="643.3" y="407.8">Fenner Taper Lock Bush Metric Bore Size</text>
<text x="735.7" y="407.8">Motor Pulley Taper Lock Bore 35</text>
<text x="643.3" y="414.2">3525</text>
<text x="569.7" y="427.3">8</text>
<text x="620.1" y="427.3">1</text>
<text x="643.3" y="427.4">Fenner Torque Drive Plus 3</text>
<text x="702.8" y="427.4">14MXP &amp;</text>
<text x="735.7" y="427.4">Pump Belt Width 55, Length 1890</text>
<text x="643.3" y="433.8">HTD 14M Drives</text>
<text x="569.7" y="440.2">9</text>
<text x="620.1" y="440.2">1</text>
<text x="643.3" y="440.2">Fenner Torque Drive Plus 3</text>
<text x="702.8" y="440.2">8MXP &amp; HTD</text>
<text x="735.7" y="440.2">Motor Belt Width 50, Length 2000</text>
<text x="643.3" y="446.6">8M Drives</text>
<text x="568.4" y="453">10</text>
<text x="620.1" y="453">1</text>
<text x="643.3" y="453">Cirteq DIN 471 - 40x1.75</text>
<text x="735.7" y="453">Shaft Retaining Circlip</text>
<text x="568.4" y="462.8">11</text>
<text x="620.1" y="462.8">1</text>
<text x="643.3" y="462.8">Cirteq DIN 471 - 30x1.5</text>
<text x="735.7" y="462.9">Shaft Retaining Circlip</text>
<text x="568.4" y="472.6">12</text>
<text x="620.1" y="472.6">1</text>
<text x="643.3" y="472.6">UOB002</text>
<text x="735.7" y="472.7">Ball Bearing Casing</text>
<text x="568.4" y="482.4">13</text>
<text x="620.1" y="482.4">1</text>
<text x="643.3" y="482.4">UOB003</text>
<text x="735.7" y="482.4">Roller Bearing Casing</text>
<text x="568.4" y="492.2">14</text>
<text x="620.1" y="492.2">1</text>
<text x="643.3" y="492.2">Fenner Motor Driven Pulley</text>
<text x="735.7" y="492.2">FENNER HTD timing belt pulley for</text>
<text x="735.7" y="498.7">taper-lock bushings section 8M belt width</text>
<text x="735.7" y="505.1">50 steel with 56 grooves</text>
<text x="568.4" y="511.5">15</text>
<text x="620.1" y="511.5">1</text>
<text x="643.3" y="511.5">Fenner Pump Driving Pulley</text>
<text x="735.7" y="511.5">FENNER HTD timing belt pulley for</text>
<text x="6.7" y="521.6">A</text>
<text x="735.7" y="517.9">taper-lock bushings section 14M belt</text>
<text x="831.4" y="521.6">A</text>
<text x="43.2" y="522.7">1,00</text>
<text x="735.7" y="524.4">width 55 steel with 90 grooves</text>
<text x="568.4" y="530.7">16</text>
<text x="620.1" y="530.7">1</text>
<text x="643.3" y="530.7">UOB004</text>
<text x="735.7" y="530.8">Motor Pulley Key</text>
<text x="568.4" y="540.5">17</text>
<text x="620.1" y="540.5">1</text>
<text x="643.3" y="540.5">UOB005</text>
<text x="735.7" y="540.5">Pump Pulley Key</text>
<text x="31" y="548.7">11</text>
<text x="52" y="548.7">13</text>
<text x="74.3" y="548.7">3</text>
<text x="157.2" y="551.3">4</text>
<text x="176.8" y="551.3">17</text>
<text x="199.1" y="551.3">6</text>
<text x="286.4" y="551.3">2</text>
<text x="306.1" y="551.3">12</text>
<text x="327" y="551.3">10</text>
<text x="768.5" y="562.8">A1</text>
<text x="421.1" y="567.5">5</text>
<text x="440.8" y="567.5">16</text>
<text x="463.1" y="567.5">7</text>
<text x="740.7" y="571.2">TITLE:</text>
<text x="765.9" y="570.6">Design Assembly</text>
<text x="208.9" y="588">5</text>
<text x="349.1" y="588">4</text>
<text x="742.2" y="583.2">Shaft Design Assembly</text>
<text x="769.6" y="588">1</text>
<text x="815.2" y="582">1 / 1</text>
<text x="68.8" y="588">6</text>
<text x="489.3" y="588">3</text>
<text x="629.4" y="588">2</text>
</g>
<g font-size="4.5">
<text x="663" y="570.7">Department of</text>
<text x="663" y="575.5">Mechanical</text>
<text x="663" y="580.2">Engineering</text>
</g>
<g font-size="4.1">
<text x="738.1" y="578.3">PART No.</text>
<text x="797.4" y="581.8">lp2022</text>
</g>
<g font-size="3.4">
<text x="555.4" y="552.6">DO NOT SCALE: IF IN DOUBT, PLEASE ASK.</text>
<text x="555.9" y="557.6">ALL DIMS. IN MM</text>
<text x="590.2" y="557.7">Contact Details:</text>
<text x="629.7" y="552.9">TOLERANCES UNLESS OTHERWISE STATED: LINEAR 0dp ± 0.25mm ; 1dp ± 0.1mm; 2dp ± 0.05mm</text>
<text x="791.8" y="552.9">ANGULAR± 0.5° (30')</text>
<text x="556.1" y="561.8">SCALE: 1 : 3</text>
<text x="590" y="562.4">lp2022</text>
<text x="669.2" y="562.4">Luca Piergentili</text>
<text x="696" y="563">cf814</text>
<text x="785.2" y="562.5">8 / 11 / 2023</text>
<text x="808.9" y="563.1">ME20018</text>
</g>
<g font-size="2.7">
<text x="631.8" y="556.9">Remove all sharp</text>
<text x="669.2" y="557.2">Designed by</text>
<text x="696" y="557.2">Checked by</text>
<text x="721" y="557.2">Approved by</text>
<text x="753.3" y="557.1">Date</text>
<text x="764.8" y="557.2">Sheet size</text>
<text x="783" y="557.1">Date</text>
<text x="811" y="557.1">PROJECT</text>
<text x="631.8" y="560.1">edges. Ro. 0,8 unless</text>
<text x="631.8" y="563.4">stated</text>
<text x="721" y="562.5">lp2022, cf814</text>
<text x="742.7" y="562.2">9 / 11 / 2023</text>
<text x="799.3" y="577.2">Edition</text>
<text x="817.6" y="577.2">Sheet</text>
</g>
<g font-size="2.5">
<text x="590" y="568.9">© UNIVERSITY OF BATH</text>
<text x="590" y="571.7">THIS DOCUMENT IS COPYRIGHT AND THE PROPERTY</text>
<text x="590" y="574.6">OF THE UNIVERSITY OF BATH. IT MUST NOT BE COPIED</text>
<text x="590" y="577.4">IN WHOLE OR IN PART NOR DISCLOSED TO ANY THIRD</text>
<text x="590" y="580.2">PARTY WITHOUT PRIOR PERMISION OF THE UNIVERSITY</text>
</g>
</svg>
